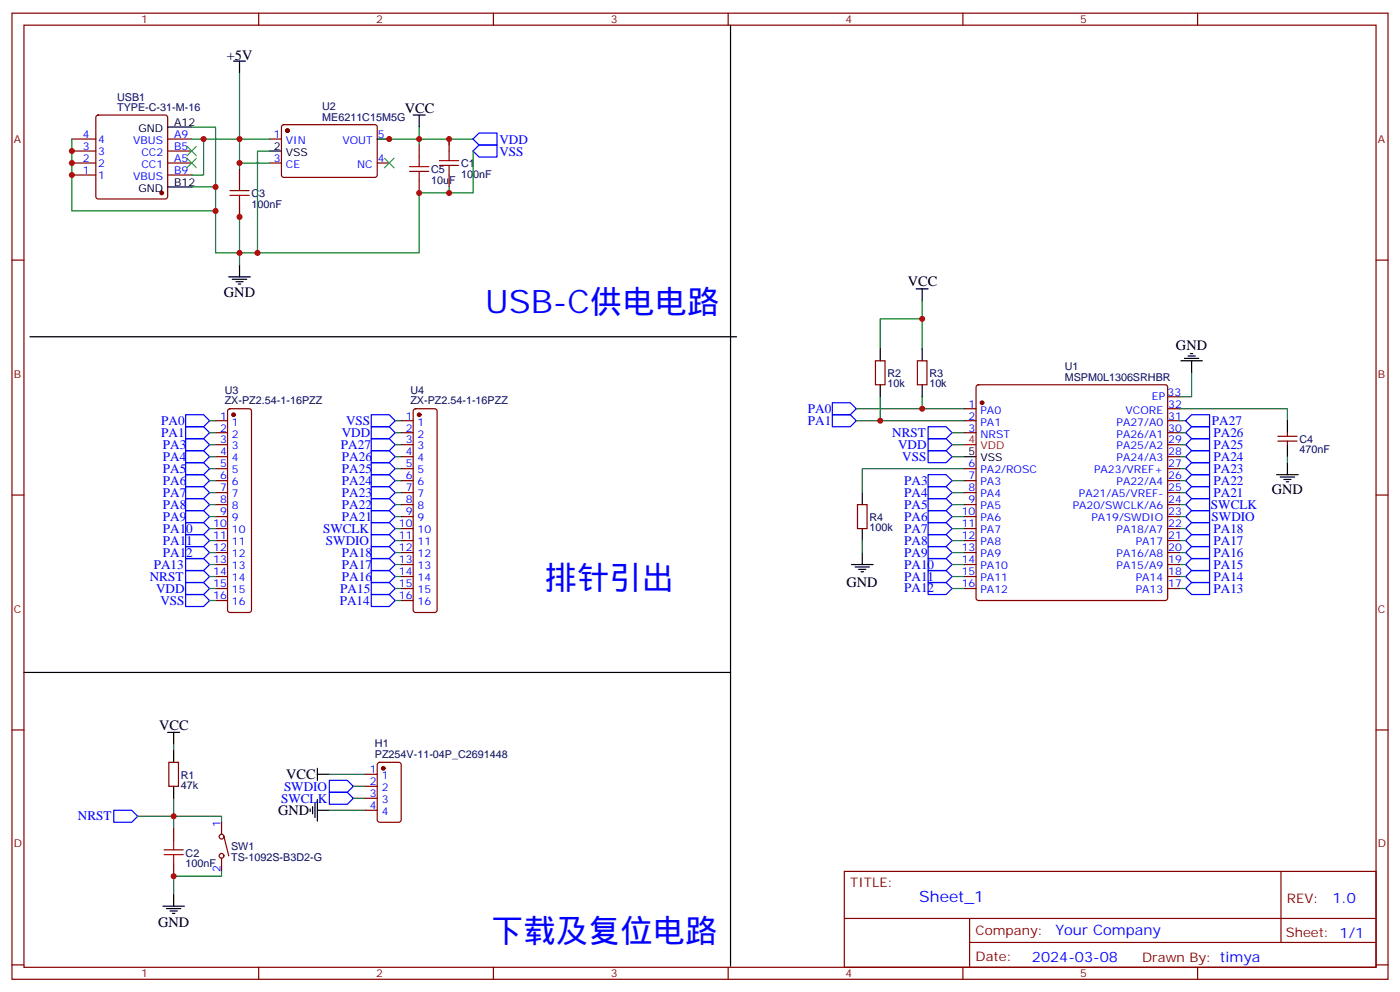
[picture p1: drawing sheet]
<svg xmlns="http://www.w3.org/2000/svg" width="412mm" height="292mm" viewBox="0 0 412 292" stroke-linecap="round" stroke-linejoin="round" font-family="sans-serif">
<g fill="none" stroke="#870000" stroke-width=".35">
<path d="M3.5 3.9h405.4v284.3h-405.4zM7.1 7.4h398.2v277.3h-398.2zM76.2 3.9v3.5M145.3 3.9v3.5M214.5 3.9v3.5M283.6 3.9v3.5M352.8 3.9v3.5M28.5 34.1l.4-.2h19.8l.5 .2 .2 .5v23.3l-.2 .5-.5 .2h-19.8l-.5-.3-.2-.4v-23.3zM83.1 36.9l.5-.2h27.1l.4 .7v14.4l-.7 .4-27.1-.1-.4-.6v-14.1zM21.2 40.9h7M21.2 48h7M21.2 51.5h7"/>
<path d="M21.2 44.4h7M49.4 40.9h7M49.4 48h7M49.4 51.5h7M49.4 44.4h7M70.6 49.7v3.6M79.4 40.9h3.5M79.4 48h3.5M111.1 40.9h3.6M111.1 48h3.6M123.5 42.7v3.5M123.5 53.3v3.5"/>
<path d="M132.3 40.9v3.5M132.3 51.5v3.5M3.5 76.6h3.6M70.6 60.3v3.6M405.3 76.6h3.6M257.9 106.2h2.8v7h-2.8zM270.2 106.2h2.8v7h-2.8zM287.7 113.4l.5-.2h55.1l.5 .2 .2 .5v62.1l-.3 .5-.4 .2h-55.1l-.5-.2-.2-.5v-62.1zM344 116.8h3.5M63.5 123.8h3.5M63.5 127.4h3.5M63.5 130.9h3.5"/>
<path d="M63.5 134.4h3.5M63.5 137.9h3.5M67.3 120.5l.4-.2h5.7l.5 .2 .2 .5v58.6l-.3 .5-.4 .2h-5.7l-.5-.3-.2-.4v-58.6zM118.2 123.8h3.5M118.2 127.4h3.5M118.2 130.9h3.5M118.2 134.4h3.5M118.2 137.9h3.5M121.9 120.5l.5-.2h5.7l.5 .2 .2 .5v58.6l-.3 .5-.4 .2h-5.7l-.5-.3-.2-.4v-58.6zM284 120.3h3.5M284 123.8h3.5M284 127.4h3.5"/>
<path d="M284 137.9h3.5M344 120.3h3.5M344 123.8h3.5M344 127.4h3.5M344 130.9h3.5M344 134.4h3.5M344 137.9h3.5M376.4 129.8h5.7M376.4 128.4h5.7M379.2 127.4v1M379.2 129.8v1.1M3.5 145.7h3.6"/>
<path d="M63.5 141.5h3.5M63.5 145h3.5M63.5 148.5h3.5M63.5 152h3.5M63.5 155.6h3.5M63.5 159.1h3.5M118.2 141.5h3.5M118.2 145h3.5M118.2 148.5h3.5M118.2 152h3.5M118.2 155.6h3.5M118.2 159.1h3.5"/>
<path d="M252.6 148.5h2.8v7.1h-2.8zM284 141.5h3.5M284 145h3.5M284 148.5h3.5M284 152h3.5M284 155.6h3.5M284 159.1h3.5M344 141.5h3.5M344 145h3.5M344 148.5h3.5M344 152h3.5M344 155.6h3.5"/>
<path d="M344 159.1h3.5M405.3 145.7h3.6M63.5 162.6h3.5M63.5 166.2h3.5M63.5 169.7h3.5M63.5 173.2h3.5M63.5 176.7h3.5M118.2 162.6h3.5M118.2 166.2h3.5M118.2 169.7h3.5M118.2 173.2h3.5M118.2 176.7h3.5"/>
<path d="M284 162.6h3.5M284 166.2h3.5M284 169.7h3.5M284 173.2h3.5M344 162.6h3.5M344 166.2h3.5M344 169.7h3.5M344 173.2h3.5M3.5 214.8h3.6M405.3 214.8h3.6M49.7 224.4h2.9v7h-2.9zM107.6 227.9h3.5"/>
<path d="M107.6 231.4h3.5M107.6 234.9h3.5M107.6 238.5h3.5M111.4 224.6l.4-.2h5.7l.6 .4 .1 16.5-.5 .7h-5.9l-.6-.5-.1-16.4zM51.2 243.8v3.5M51.2 254.4v3.5M65.3 242v3.5M65.3 252.6v3.5M66 246.2l1.4 5.7M248.7 256.5h156.6v28.2h-156.6zM377.3 256.5v20.9M248.7 270.3h156.5"/>
<path d="M285.6 277.4h119.6M285.6 270.3v14.1M3.5 284h3.6M76.2 284.7v3.5M145.3 284.7v3.5M214.5 284.7v3.5M283.6 284.7v3.5M352.8 284.7v3.5M405.3 284h3.6"/>
<circle cx="65.3" cy="246.2" r=".71"/>
<circle cx="65.3" cy="251.9" r=".71"/>
</g>
<g fill="none" stroke="#000" stroke-width=".35">
<path d="M68.8 18h3.5M70.6 18v3.5M215.2 7.4v276.9M49.4 37.4h7M121.7 33.9h3.5M123.5 33.9v3.5M49.4 55h7M79.4 44.4h3.5M70.6 78v3.5M8.8 99.1h208.2M67.4 81.5h6.3M68.4 82.2h4.3"/>
<path d="M69.5 82.9h2.1M70.2 83.6h.7M269.9 85h3.5M271.6 85v3.5M259.3 102.7v3.5M259.3 113.2v3.6M271.6 102.7v3.5M271.6 113.2v3.6M347.8 106.2h6.4M348.9 105.5h4.2M350 104.8h2.1M350.7 104.1h.7"/>
<path d="M351 106.2v3.5M284 134.4h3.5M376.1 139.7h6.3M379.2 123.8v3.6M379.2 130.9v3.5M379.2 136.2v3.5M254 145v3.5M254 155.6v3.5M377.1 140.4h4.3M378.2 141.1h2.1M378.9 141.8h.7M250.8 166.2h6.4"/>
<path d="M251.9 166.9h4.2M252.9 167.6h2.2M253.6 168.3h.8M254 162.6v3.6M7.1 197.9h208.1M49.4 215.5h3.5M51.2 215.5v3.6M51.2 220.8v3.6M51.2 231.4v3.5M91.4 238.1v.7M92.1 237.4v2.1M92.8 236.4v4.2"/>
<path d="M93.5 227.9h3.5M93.5 226.1v3.6M93.5 235.3v6.4M93.5 238.5h3.5M48 266.7h6.3M49 267.4h4.3M50.1 268.1h2.1M50.8 268.8h.7M51.2 263.2v3.5"/>
</g>
<path d="M284 130.9h3.5" fill="none" stroke="#f00" stroke-width=".35"/>
<g fill="#870000" stroke="#870000" stroke-width=".35">
<circle cx="289.3" cy="118.5" r=".53"/>
<circle cx="84.7" cy="38.5" r=".53"/>
<circle cx="47.6" cy="56.8" r=".53"/>
<circle cx="112.9" cy="226.1" r=".53"/>
<circle cx="68.8" cy="122.1" r=".53"/>
<circle cx="123.5" cy="122.1" r=".53"/>
</g>
<g fill="none" stroke="#008700" stroke-width=".35">
<path d="M56.4 37.4h7.1v17.6M70.6 21.5v19.4h8.8M123.5 37.4v5.3M21.2 40.9v21.2h42.3v-7.1h-7.1M56.4 40.9h14.2v7.1h8.8M60 40.9v10.6h-3.6M70.6 48v1.7M79.4 44.4h-3.6v30h-12.3v-12.3M111.1 40.9h28.2M132.3 56.8h-8.8v17.6h-47.7M132.3 40.9v1.8M139.3 44.4v12.4h-7v-1.8"/>
<path d="M70.6 62.1v15.9M271.6 88.5v5.3M259.3 102.7v-8.9h12.3v8.9M259.3 116.8v7h24.7M271.6 116.8v3.5h12.4M351 109.7v7.1h-3.5M61.7 127.4h1.8M61.7 137.9h1.8M61.7 134.4h1.8M61.7 130.9h1.8M61.7 123.8h1.8M116.4 127.4h1.8"/>
<path d="M116.4 137.9h1.8M116.4 134.4h1.8M116.4 130.9h1.8M116.4 123.8h1.8M252.2 123.8h7.1M252.2 120.3h19.4M280.5 127.4h3.5M280.5 134.4h3.5M280.5 130.9h3.5M284 137.9h-30v7.1M347.5 120.3h31.7v3.5M347.5 127.4h1.7"/>
<path d="M347.5 137.9h1.7M347.5 134.4h1.7M347.5 130.9h1.7M347.5 123.8h1.7M379.2 134.4v1.8M61.7 152h1.8M61.7 148.5h1.8M61.7 145h1.8M61.7 141.5h1.8M61.7 155.6h1.8M61.7 159.1h1.8M116.4 152h1.8"/>
<path d="M116.4 148.5h1.8M116.4 145h1.8M116.4 141.5h1.8M116.4 155.6h1.8M116.4 159.1h1.8M254 159.1v3.5M280.5 152h3.5M280.5 148.5h3.5M280.5 145h3.5M280.5 141.5h3.5M280.5 155.6h3.5M280.5 159.1h3.5"/>
<path d="M347.5 152h1.7M347.5 148.5h1.7M347.5 145h1.7M347.5 141.5h1.7M347.5 155.6h1.7M347.5 159.1h1.7M61.7 162.6h1.8M61.7 166.2h1.8M61.7 169.7h1.8M61.7 173.2h1.8M61.7 176.7h1.8M116.4 162.6h1.8"/>
<path d="M116.4 166.2h1.8M116.4 169.7h1.8M116.4 173.2h1.8M116.4 176.7h1.8M280.5 162.6h3.5M280.5 166.2h3.5M280.5 169.7h3.5M280.5 173.2h3.5M347.5 162.6h1.7M347.5 166.2h1.7M347.5 169.7h1.7M347.5 173.2h1.7"/>
<path d="M51.2 219.1v1.7M51.2 234.9v8.9M97 238.5h10.6M97 227.9h10.6M104.1 231.4h3.5M104.1 234.9h3.5M40.6 240.2h24.7v1.8M65.3 256.1v1.8h-14.1v5.3"/>
</g>
<g fill="none" stroke="#00f" stroke-width=".35">
<path d="M139.3 40.9l1.8-1.7h5.3v3.5h-5.3zM141.1 42.7h5.3v3.5h-5.3l-1.8-1.8zM245.2 118.5h5.3l1.7 1.8-1.7 1.8h-5.3zM54.7 125.6h5.3l1.7 1.8-1.7 1.7h-5.3zM54.7 139.7h5.3l1.7 1.8-1.7 1.7h-5.3zM54.7 136.2h5.3l1.7 1.7-1.7 1.8h-5.3zM54.7 132.6h5.3l1.7 1.8-1.7 1.8h-5.3zM54.7 129.1h5.3l1.7 1.8-1.7 1.7h-5.3zM54.7 122.1h5.3l1.7 1.7-1.7 1.8h-5.3zM109.4 132.6h5.3l1.7 1.8-1.7 1.8h-5.3zM109.4 136.2h5.3l1.7 1.7-1.7 1.8h-5.3zM109.4 139.7h5.3l1.7 1.8-1.7 1.7h-5.3z"/>
<path d="M109.4 122.1h5.3l1.7 1.7-1.7 1.8h-5.3zM109.4 125.6h5.3l1.7 1.8-1.7 1.7h-5.3zM109.4 129.1h5.3l1.7 1.8-1.7 1.7h-5.3zM245.2 122.1h5.3l1.7 1.7-1.7 1.8h-5.3zM273.4 125.6h5.3l1.8 1.8-1.8 1.7h-5.3zM273.4 139.7h5.3l1.8 1.8-1.8 1.7h-5.3zM273.4 129.1h5.3l1.8 1.8-1.8 1.7h-5.3zM273.4 132.6h5.3l1.8 1.8-1.8 1.8h-5.3zM349.2 137.9l1.8-1.7h5.3v3.5h-5.3zM349.2 134.4l1.8-1.8h5.3v3.6h-5.3zM349.2 130.9l1.8-1.8h5.3v3.5h-5.3zM349.2 127.4l1.8-1.8h5.3v3.5h-5.3z"/>
<path d="M349.2 123.8l1.8-1.7h5.3v3.5h-5.3zM54.7 157.3h5.3l1.7 1.8-1.7 1.8h-5.3zM54.7 153.8h5.3l1.7 1.8-1.7 1.7h-5.3zM54.7 150.3h5.3l1.7 1.7-1.7 1.8h-5.3zM54.7 146.8h5.3l1.7 1.7-1.7 1.8h-5.3zM54.7 143.2h5.3l1.7 1.8-1.7 1.8h-5.3zM109.4 143.2h5.3l1.7 1.8-1.7 1.8h-5.3zM109.4 146.8h5.3l1.7 1.7-1.7 1.8h-5.3zM109.4 150.3h5.3l1.7 1.7-1.7 1.8h-5.3zM109.4 153.8h5.3l1.7 1.8-1.7 1.7h-5.3zM109.4 157.3h5.3l1.7 1.8-1.7 1.8h-5.3zM273.4 143.2h5.3l1.8 1.8-1.8 1.8h-5.3z"/>
<path d="M273.4 146.8h5.3l1.8 1.7-1.8 1.8h-5.3zM273.4 150.3h5.3l1.8 1.7-1.8 1.8h-5.3zM273.4 153.8h5.3l1.8 1.8-1.8 1.7h-5.3zM273.4 157.3h5.3l1.8 1.8-1.8 1.8h-5.3zM349.2 152l1.8-1.7h5.3v3.5h-5.3zM349.2 148.5l1.8-1.7h5.3v3.5h-5.3zM349.2 159.1l1.8-1.8h5.3v3.6h-5.3zM349.2 155.6l1.8-1.8h5.3v3.5h-5.3zM349.2 145l1.8-1.8h5.3v3.6h-5.3zM349.2 141.5l1.8-1.8h5.3v3.5h-5.3zM54.7 175h5.3l1.7 1.7-1.7 1.8h-5.3zM54.7 171.4h5.3l1.7 1.8-1.7 1.8h-5.3z"/>
<path d="M54.7 167.9h5.3l1.7 1.8-1.7 1.7h-5.3zM54.7 160.9h5.3l1.7 1.7-1.7 1.8h-5.3zM54.7 164.4h5.3l1.7 1.8-1.7 1.7h-5.3zM109.4 160.9h5.3l1.7 1.7-1.7 1.8h-5.3zM109.4 164.4h5.3l1.7 1.8-1.7 1.7h-5.3zM109.4 167.9h5.3l1.7 1.8-1.7 1.7h-5.3zM109.4 171.4h5.3l1.7 1.8-1.7 1.8h-5.3zM109.4 175h5.3l1.7 1.7-1.7 1.8h-5.3zM273.4 160.9h5.3l1.8 1.7-1.8 1.8h-5.3zM273.4 164.4h5.3l1.8 1.8-1.8 1.7h-5.3zM273.4 167.9h5.3l1.8 1.8-1.8 1.7h-5.3zM273.4 171.4h5.3l1.8 1.8-1.8 1.8h-5.3z"/>
<path d="M349.2 173.2l1.8-1.8h5.3v3.6h-5.3zM349.2 169.7l1.8-1.8h5.3v3.5h-5.3zM349.2 166.2l1.8-1.8h5.3v3.5h-5.3zM349.2 162.6l1.8-1.7h5.3v3.5h-5.3zM33.5 238.5h5.3l1.8 1.7-1.8 1.8h-5.3zM97 229.7h5.3l1.8 1.7-1.8 1.8h-5.3zM97 233.2h5.3l1.8 1.7-1.8 1.8h-5.3z"/>
</g>
<path d="M55 43l2.9 2.9M55 46.6l2.9 2.8M57.9 43l-2.9 2.9M57.9 46.6l-2.9 2.8M113.2 46.6l2.9 2.8M116.1 46.6l-2.9 2.8" fill="none" stroke="#3c3" stroke-width=".35"/>
<g fill="none" stroke="#a10000" stroke-width=".35">
<path d="M67.7 57.5h5.7M67.7 56.1h5.7M70.6 53.3v2.8M70.6 57.5v2.8M120.6 49h5.7M120.6 50.4h5.7M123.5 46.2v2.8M123.5 50.4v2.9M129.5 48.7h5.6M129.5 47.3h5.6M132.3 44.4v2.9M132.3 48.7v2.8"/>
<path d="M48.3 251.5h5.7M48.3 250.1h5.7M51.2 247.3v2.8M51.2 251.5v2.9"/>
</g>
<g fill="#c00">
<circle cx="70.6" cy="40.9" r=".88"/>
<circle cx="123.5" cy="40.9" r=".88"/>
<circle cx="51.2" cy="240.2" r=".88"/>
<circle cx="271.6" cy="93.8" r=".88"/>
<circle cx="70.6" cy="48" r=".88"/>
<circle cx="132.3" cy="40.9" r=".88"/>
<circle cx="70.6" cy="63.9" r=".88"/>
<circle cx="51.2" cy="257.9" r=".88"/>
<circle cx="21.2" cy="48" r=".88"/>
<circle cx="21.2" cy="51.5" r=".88"/>
<circle cx="21.2" cy="44.4" r=".88"/>
<circle cx="114.7" cy="40.9" r=".88"/>
<circle cx="60" cy="40.9" r=".88"/>
<circle cx="70.6" cy="74.4" r=".88"/>
<circle cx="132.3" cy="56.8" r=".88"/>
<circle cx="75.8" cy="74.4" r=".88"/>
<circle cx="123.5" cy="56.8" r=".88"/>
<circle cx="271.6" cy="120.3" r=".88"/>
<circle cx="259.3" cy="123.8" r=".88"/>
<circle cx="63.5" cy="55" r=".88"/>
<circle cx="63.5" cy="62.1" r=".88"/>
</g>
<g font-size="9.5" fill="#00f">
<text x="142.9" y="92.1">USB-C供电电路</text>
<text x="160.5" y="173.2">排针引出</text>
<text x="144.6" y="277.3">下载及复位电路</text>
</g>
<text font-size="4.6" fill="#00f" x="270.8" y="265.5">Sheet_1</text>
<g font-size="4.2">
<text x="66.8" y="17.7">+5V</text>
<text x="119.2" y="33.2">VCC</text>
<text x="66" y="87.5">GND</text>
<text x="267.4" y="84.3">VCC</text>
<text x="346.4" y="103">GND</text>
<text x="374.6" y="145.3">GND</text>
<text x="249.4" y="172.9">GND</text>
<text x="46.9" y="214.8">VCC</text>
<text x="84.3" y="229.3">VCC</text>
<text x="81.9" y="239.9">GND</text>
<text x="46.6" y="272.8">GND</text>
</g>
<g font-size="4.2" fill="#00f">
<text x="392.5" y="265.7">1.0</text>
<text x="310.9" y="275.3">Your Company</text>
<text x="304" y="283.1">2024-03-08</text>
</g>
<g font-size="3.9" fill="#00f">
<text x="147.1" y="42.2">VDD</text>
<text x="147.1" y="45.8">VSS</text>
<text x="47.5" y="125.1">PA0</text>
<text x="101.9" y="125">VSS</text>
<text x="238" y="121.6">PA0</text>
<text x="238" y="125.1">PA1</text>
<text x="357" y="125.2">PA27</text>
<text x="47.5" y="128.6">PA1</text>
<text x="100.7" y="128.6">VDD</text>
<text x="262.8" y="128.6">NRST</text>
<text x="357.5" y="128.6">PA26</text>
<text x="48" y="135.7">PA4</text>
<text x="48" y="132.1">PA3</text>
<text x="100.4" y="132.2">PA27</text>
<text x="100.7" y="135.7">PA26</text>
<text x="264.5" y="132.2">VDD</text>
<text x="265.8" y="135.7">VSS</text>
<text x="357.5" y="135.7">PA24</text>
<text x="357.5" y="132.1">PA25</text>
<text x="48" y="142.7">PA6</text>
<text x="48" y="139.2">PA5</text>
<text x="100.7" y="139.2">PA25</text>
<text x="100.7" y="142.8">PA24</text>
<text x="266.3" y="142.6">PA3</text>
<text x="357.5" y="142.7">PA22</text>
<text x="357.5" y="139.2">PA23</text>
<text x="48" y="149.8">PA8</text>
<text x="48" y="146.3">PA7</text>
<text x="100.7" y="146.3">PA23</text>
<text x="100.7" y="149.8">PA22</text>
<text x="266.3" y="146.2">PA4</text>
<text x="266.3" y="149.7">PA5</text>
<text x="356.7" y="149.8">SWCLK</text>
<text x="357.5" y="146.3">PA21</text>
<text x="48" y="153.3">PA9</text>
<text x="100.7" y="153.3">PA21</text>
<text x="266.3" y="153.2">PA6</text>
<text x="356.9" y="153.2">SWDIO</text>
<text x="48" y="160.4">PA11</text>
<text x="48" y="156.8">PA10</text>
<text x="95.2" y="156.8">SWCLK</text>
<text x="96" y="160.4">SWDIO</text>
<text x="266.3" y="156.7">PA7</text>
<text x="266.3" y="160.3">PA8</text>
<text x="357.5" y="160.4">PA17</text>
<text x="357.5" y="156.8">PA18</text>
<text x="45.3" y="167.5">PA13</text>
<text x="48" y="163.9">PA12</text>
<text x="100.7" y="163.9">PA18</text>
<text x="100.7" y="167.4">PA17</text>
<text x="266.3" y="163.8">PA9</text>
<text x="266.3" y="167.3">PA10</text>
<text x="357.5" y="167.4">PA15</text>
<text x="357.5" y="163.9">PA16</text>
<text x="44.1" y="170.9">NRST</text>
<text x="100.7" y="171">PA16</text>
<text x="266.3" y="170.9">PA11</text>
<text x="357.5" y="170.9">PA14</text>
<text x="46" y="174.4">VDD</text>
<text x="47.2" y="177.9">VSS</text>
<text x="100.1" y="178">PA14</text>
<text x="100.2" y="174.4">PA15</text>
<text x="266.3" y="174.4">PA12</text>
<text x="357.5" y="174.5">PA13</text>
<text x="83.7" y="232.7">SWDIO</text>
<text x="82.8" y="236.3">SWCLK</text>
<text x="23" y="241.4">NRST</text>
</g>
<g font-size="3.9" fill="#800">
<text x="250.5" y="261.1">TITLE:</text>
<text x="379.1" y="265.7">REV:</text>
<text x="287.4" y="275.3">Company:</text>
<text x="378.7" y="275.9">Sheet: 1/1</text>
<text x="287.4" y="282.9">Date:</text>
<text x="336.4" y="283">Drawn By: timya</text>
</g>
<g font-size="3.2" fill="#800">
<text x="41.6" y="6.9">1</text>
<text x="110.8" y="6.9">2</text>
<text x="179.9" y="6.9">3</text>
<text x="249.1" y="6.9">4</text>
<text x="318.2" y="6.9">5</text>
<text x="4.1" y="42">A</text>
<text x="405.9" y="42">A</text>
<text x="4.1" y="111.1">B</text>
<text x="405.9" y="111.1">B</text>
<text x="4.1" y="180.3">C</text>
<text x="405.9" y="180.3">C</text>
<text x="4.1" y="249.4">D</text>
<text x="405.9" y="249.4">D</text>
<text x="41.6" y="287.7">1</text>
<text x="110.8" y="287.7">2</text>
<text x="179.9" y="287.7">3</text>
<text x="249.1" y="287.7">4</text>
<text x="318.2" y="287.7">5</text>
</g>
<g font-size="3.2" fill="#000080">
<text x="34.5" y="29.6">USB1</text>
<text x="34.5" y="32.8">TYPE-C-31-M-16</text>
<text x="94.9" y="35.6">ME6211C15M5G</text>
<text x="94.9" y="32.4">U2</text>
<text x="127" y="51">C5</text>
<text x="135.8" y="52.3">100nF</text>
<text x="135.8" y="49.2">C1</text>
<text x="74.1" y="58.1">C3</text>
<text x="127" y="54">10uF</text>
<text x="74.1" y="61.1">100nF</text>
<text x="261.4" y="114">10k</text>
<text x="261.4" y="110.9">R2</text>
<text x="273.8" y="114">10k</text>
<text x="273.8" y="110.9">R3</text>
<text x="313.6" y="112">MSPM0L1306SRHBR</text>
<text x="313.6" y="108.8">U1</text>
<text x="66.2" y="119">ZX-PZ2.54-1-16PZZ</text>
<text x="66.2" y="116">U3</text>
<text x="120.9" y="119">ZX-PZ2.54-1-16PZZ</text>
<text x="120.9" y="116">U4</text>
<text x="382.8" y="130.4">C4</text>
<text x="382.8" y="133.4">470nF</text>
<text x="256.1" y="153.2">R4</text>
<text x="256.1" y="156.4">100k</text>
<text x="110.4" y="219.9">H1</text>
<text x="110.4" y="223.1">PZ254V-11-04P_C2691448</text>
<text x="53.3" y="232.2">47k</text>
<text x="53.3" y="229.2">R1</text>
<text x="68.1" y="250.2">SW1</text>
<text x="54.7" y="255.1">100nF</text>
<text x="54.7" y="252.1">C2</text>
<text x="68.1" y="253.4">TS-1092S-B3D2-G</text>
</g>
<g font-size="3.2" fill="#00f">
<text x="24.4" y="40.6">4</text>
<text x="28.9" y="42">4</text>
<text x="51.3" y="40.6">A9</text>
<text x="80.7" y="40.6">1</text>
<text x="111.3" y="40.6">5</text>
<text x="24.4" y="47.6">2</text>
<text x="24.4" y="44.1">3</text>
<text x="28.9" y="45.5">3</text>
<text x="39.3" y="42.3">VBUS</text>
<text x="41.6" y="45.9">CC2</text>
<text x="51.3" y="44.1">B5</text>
<text x="51.3" y="47.6">A5</text>
<text x="80.7" y="47.6">3</text>
<text x="84.2" y="42.3">VIN</text>
<text x="100.9" y="42.3">VOUT</text>
<text x="111.3" y="47.6">4</text>
<text x="24.4" y="51.2">1</text>
<text x="28.9" y="52.6">1</text>
<text x="28.9" y="49">2</text>
<text x="39.3" y="52.9">VBUS</text>
<text x="41.6" y="49.4">CC1</text>
<text x="51.3" y="51.2">B9</text>
<text x="84.2" y="49.4">CE</text>
<text x="105.2" y="49.4">NC</text>
<text x="285.3" y="119.9">1</text>
<text x="339.3" y="117.8">EP</text>
<text x="344" y="116.4">33</text>
<text x="344.1" y="119.9">32</text>
<text x="64.8" y="123.5">1</text>
<text x="68.3" y="125.2">1</text>
<text x="119.5" y="123.5">1</text>
<text x="123" y="125.2">1</text>
<text x="285.3" y="123.5">2</text>
<text x="288.8" y="125.2">PA1</text>
<text x="288.8" y="121.7">PA0</text>
<text x="328.9" y="125.2">PA27/A0</text>
<text x="331.6" y="121.7">VCORE</text>
<text x="344.1" y="123.5">31</text>
<text x="64.8" y="127">2</text>
<text x="64.8" y="130.5">3</text>
<text x="68.3" y="128.8">2</text>
<text x="119.5" y="127">2</text>
<text x="119.5" y="130.5">3</text>
<text x="123" y="128.8">2</text>
<text x="285.3" y="127">3</text>
<text x="288.8" y="128.8">NRST</text>
<text x="328.9" y="128.8">PA26/A1</text>
<text x="344.1" y="127">30</text>
<text x="344.1" y="130.5">29</text>
<text x="64.8" y="134.1">4</text>
<text x="64.8" y="137.6">5</text>
<text x="68.3" y="132.3">3</text>
<text x="68.3" y="135.8">4</text>
<text x="119.5" y="134.1">4</text>
<text x="119.5" y="137.6">5</text>
<text x="123" y="132.3">3</text>
<text x="123" y="135.8">4</text>
<text x="285.3" y="137.6">6</text>
<text x="328.9" y="132.3">PA25/A2</text>
<text x="328.9" y="135.8">PA24/A3</text>
<text x="344.1" y="134.1">28</text>
<text x="344.1" y="137.6">27</text>
<text x="64.8" y="141.1">6</text>
<text x="68.3" y="139.3">5</text>
<text x="68.3" y="142.9">6</text>
<text x="119.5" y="141.1">6</text>
<text x="123" y="139.3">5</text>
<text x="123" y="142.9">6</text>
<text x="285.3" y="141.1">7</text>
<text x="288.8" y="142.9">PA3</text>
<text x="288.8" y="139.3">PA2/ROSC</text>
<text x="322.3" y="139.3">PA23/VREF+</text>
<text x="328.9" y="142.9">PA22/A4</text>
<text x="344.1" y="141.1">26</text>
<text x="64.8" y="144.6">7</text>
<text x="64.8" y="148.2">8</text>
<text x="68.3" y="146.4">7</text>
<text x="68.3" y="149.9">8</text>
<text x="119.5" y="144.6">7</text>
<text x="119.5" y="148.2">8</text>
<text x="123" y="146.4">7</text>
<text x="123" y="149.9">8</text>
<text x="285.3" y="148.2">9</text>
<text x="285.3" y="144.6">8</text>
<text x="288.8" y="149.9">PA5</text>
<text x="288.8" y="146.4">PA4</text>
<text x="316" y="149.9">PA20/SWCLK/A6</text>
<text x="317.8" y="146.4">PA21/A5/VREF-</text>
<text x="344.1" y="144.6">25</text>
<text x="344.1" y="148.2">24</text>
<text x="62.8" y="155.2">10</text>
<text x="64.8" y="151.7">9</text>
<text x="68.3" y="153.5">9</text>
<text x="117.5" y="155.2">10</text>
<text x="119.5" y="151.7">9</text>
<text x="123" y="153.5">9</text>
<text x="283.3" y="155.2">11</text>
<text x="283.3" y="151.7">10</text>
<text x="288.8" y="153.5">PA6</text>
<text x="321.5" y="153.5">PA19/SWDIO</text>
<text x="344.1" y="151.7">23</text>
<text x="344.1" y="155.2">22</text>
<text x="62.8" y="158.7">11</text>
<text x="68.3" y="157">10</text>
<text x="68.3" y="160.5">11</text>
<text x="117.5" y="158.7">11</text>
<text x="123" y="157">10</text>
<text x="123" y="160.5">11</text>
<text x="283.3" y="158.7">12</text>
<text x="288.8" y="160.5">PA8</text>
<text x="288.8" y="157">PA7</text>
<text x="328.9" y="157">PA18/A7</text>
<text x="334.5" y="160.5">PA17</text>
<text x="344.1" y="158.7">21</text>
<text x="62.8" y="162.3">12</text>
<text x="62.8" y="165.8">13</text>
<text x="68.3" y="164">12</text>
<text x="68.3" y="167.6">13</text>
<text x="117.5" y="162.3">12</text>
<text x="117.5" y="165.8">13</text>
<text x="123" y="164">12</text>
<text x="123" y="167.6">13</text>
<text x="283.3" y="165.8">14</text>
<text x="283.3" y="162.3">13</text>
<text x="288.8" y="167.6">PA10</text>
<text x="288.8" y="164">PA9</text>
<text x="328.9" y="164">PA16/A8</text>
<text x="328.9" y="167.6">PA15/A9</text>
<text x="344.1" y="162.3">20</text>
<text x="344.1" y="165.8">19</text>
<text x="62.8" y="169.3">14</text>
<text x="62.8" y="172.9">15</text>
<text x="68.3" y="171.1">14</text>
<text x="117.5" y="169.3">14</text>
<text x="117.5" y="172.9">15</text>
<text x="123" y="171.1">14</text>
<text x="283.3" y="172.9">16</text>
<text x="283.3" y="169.3">15</text>
<text x="288.8" y="171.1">PA11</text>
<text x="334.5" y="171.1">PA14</text>
<text x="344.1" y="169.3">18</text>
<text x="344.1" y="172.9">17</text>
<text x="62.8" y="176.4">16</text>
<text x="68.3" y="174.6">15</text>
<text x="68.3" y="178.2">16</text>
<text x="117.5" y="176.4">16</text>
<text x="123" y="174.6">15</text>
<text x="123" y="178.2">16</text>
<text x="288.8" y="174.6">PA12</text>
<text x="334.5" y="174.6">PA13</text>
<text x="108.9" y="227.5">1</text>
<text x="108.9" y="231.1">2</text>
<text x="112.4" y="229.3">1</text>
<text x="112.4" y="232.8">2</text>
<text x="108.9" y="234.6">3</text>
<text x="108.9" y="238.1">4</text>
<text x="112.4" y="236.4">3</text>
<text x="112.4" y="239.9">4</text>
<text x="64.9" y="243.4" transform="rotate(-90 64.9 243.4)">1</text>
<text x="64.9" y="256.7" transform="rotate(-90 64.9 256.7)">2</text>
</g>
<g font-size="3.2">
<text x="40.8" y="38.8">GND</text>
<text x="51.3" y="37">A12</text>
<text x="80.7" y="44.1">2</text>
<text x="84.2" y="45.9">VSS</text>
<text x="40.8" y="56.4">GND</text>
<text x="51.3" y="54.7">B12</text>
<text x="285.3" y="134.1">5</text>
<text x="288.8" y="135.8">VSS</text>
</g>
<g font-size="3.2" fill="#f00">
<text x="285.3" y="130.5">4</text>
<text x="288.8" y="132.3">VDD</text>
</g>
</svg>
